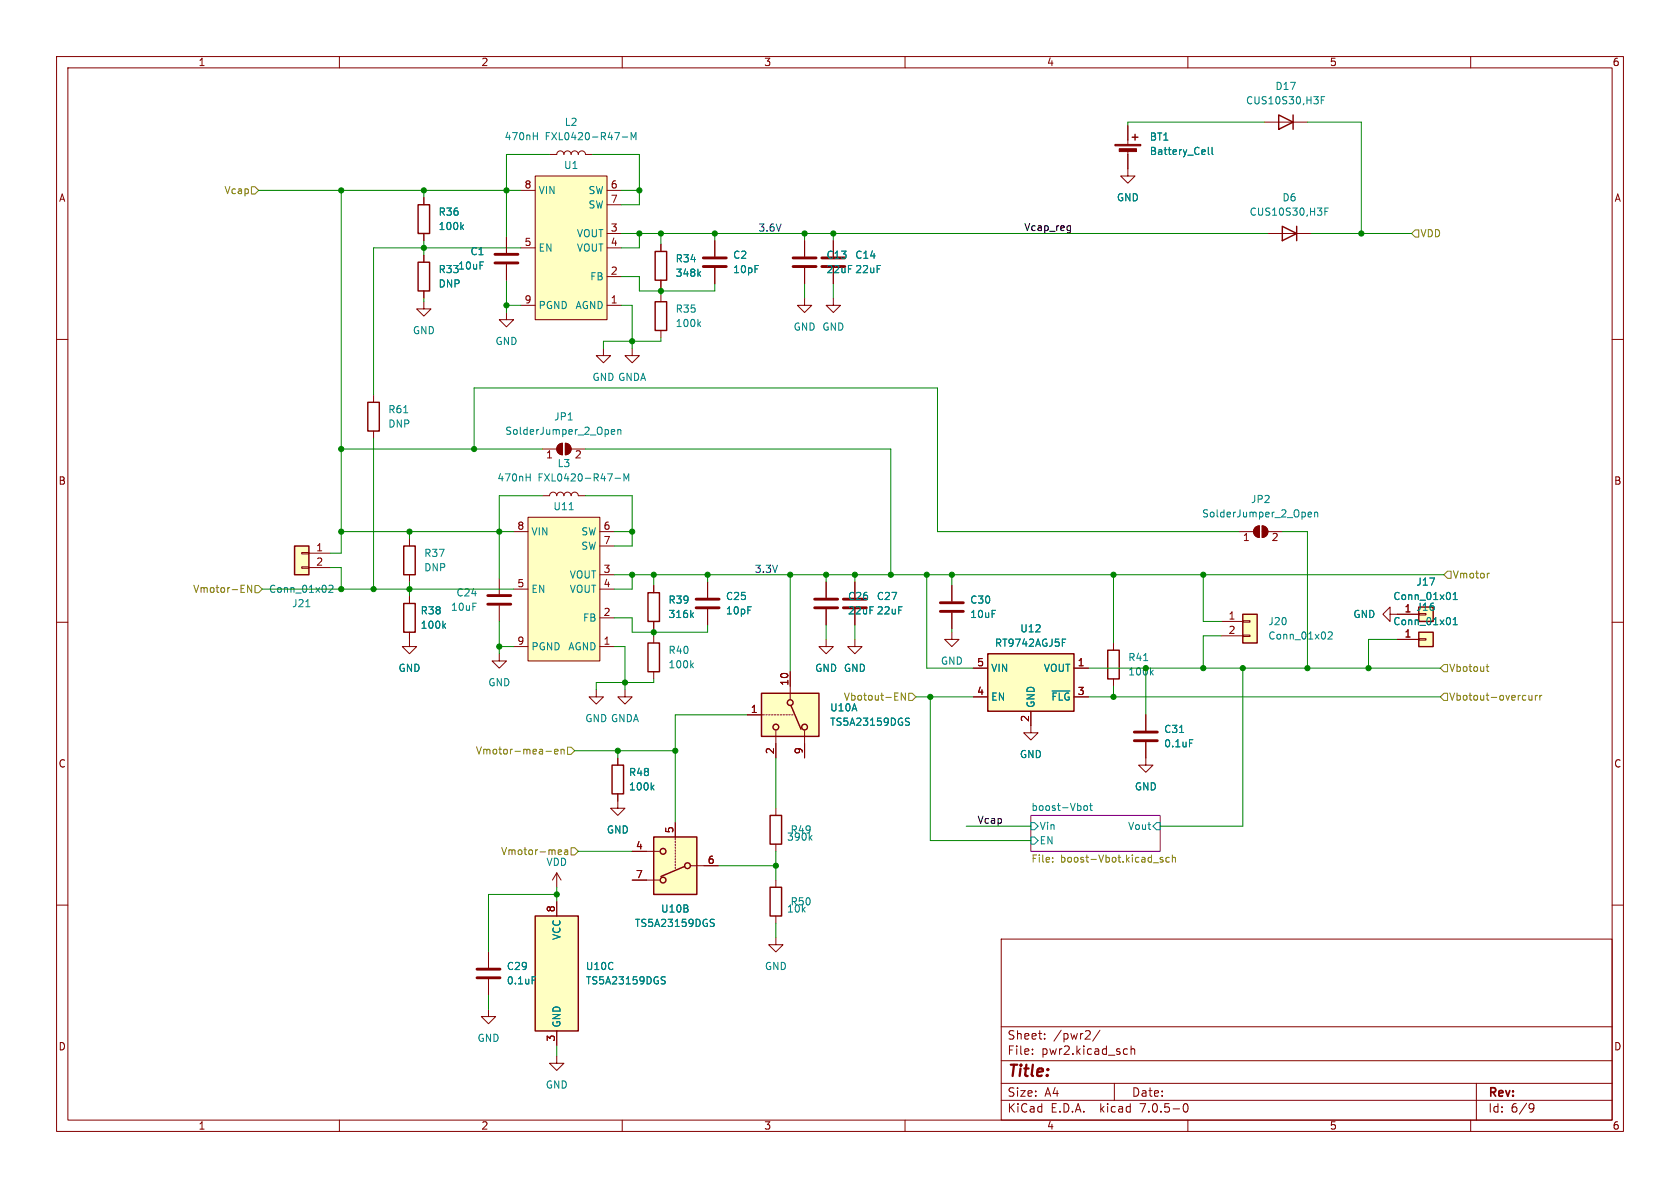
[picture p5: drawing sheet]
<svg xmlns="http://www.w3.org/2000/svg" width="297mm" height="210mm" viewBox="0 0 297 210" stroke-linecap="round" stroke-linejoin="round" font-family="sans-serif">
<g fill="none" stroke="#840000" stroke-width=".18">
<path d="M10 10h277v190h-277zM12 12h273v186h-273zM60 10v2M110 10v2M160 10v2M210 10v2M260 10v2M74.9 34.9v1.3M92.1 33.7h2.5M94.6 31.1h12.7v25.4h-12.7zM97.2 27.3h1.2a.64 .64 0 0 1 .7-.6 .64 .64 0 0 1 .6 .6 .64 .64 0 0 1 .6-.6 .64 .64 0 0 1 .7 .6 .64 .64 0 0 1 .6-.6 .64 .64 0 0 1 .6 .6 .64 .64 0 0 1 .7-.6 .64 .64 0 0 1 .6 .6h1.3M107.3 33.7h2.6"/>
<path d="M107.3 36.2h2.6M199.4 26.5v4.6h1.3l-1.3 1.3-1.3-1.3h1.3M199.4 22.2v3.3M223.5 21.6h7.6M10 60h2M74.9 53.3v1.3h1.3l-1.3 1.3-1.2-1.3h1.2M74.9 41.3v1.2M74.9 45.1v1.3M74.9 51.4v1.3M89.5 55.2v1.3h1.3l-1.3 1.3-1.2-1.3h1.2M89.5 41.9v2.8M89.5 46.7v2.8"/>
<path d="M92.1 54h2.5M92.1 43.8h2.5M107.3 41.3h2.6M107.3 54h2.6M107.3 48.9h2.6M107.3 43.8h2.6M116.8 43.2v1.3M116.8 49.5v1.3M116.8 52.1v1.2M116.8 58.4v1.3M126.4 42.5v2.8M126.4 47.4v2.8"/>
<path d="M142.2 52.7v1.3h1.3l-1.3 1.2-1.2-1.2h1.2M142.2 42.5v2.8M142.2 47.4v2.8M147.3 52.7v1.3h1.3l-1.3 1.2-1.3-1.2h1.3M147.3 42.5v2.8M147.3 47.4v2.8M224.2 41.3h7.6M285 60h2M66 69.9v1.2M66 76.2v1.3M95.9 79.4h2.5M98.8 78.6l.6-.2v2a1.02 1.02 0 0 1-.9-.7 1.02 1.02 0 0 1 .3-1.1z"/>
<path d="M99.9 78.4a1.02 1.02 0 0 1 1.1 1 1.02 1.02 0 0 1-1.1 1zM101 79.4h2.5M106.7 61.6v1.3h1.2l-1.2 1.2-1.3-1.2h1.3M111.8 61.6v1.3h1.2l-1.2 1.2-1.3-1.2h1.3M53.3 97.7h1.3v.2h-1.3zM54.6 97.8h3.8M72.4 95.3v1.2M90.8 94h2.5M93.3 91.4h12.7v25.4h-12.7zM95.9 87.6h1.3a.64 .64 0 0 1 .6-.6 .64 .64 0 0 1 .6 .6 .64 .64 0 0 1 .7-.6 .64 .64 0 0 1 .6 .6 .64 .64 0 0 1 .6-.6 .64 .64 0 0 1 .7 .6 .64 .64 0 0 1 .6-.6 .64 .64 0 0 1 .6 .6h1.3M106 94h2.6M106 96.5h2.6"/>
<path d="M219.1 94h2.5M221.9 93.2l.7-.2v2a1.02 1.02 0 0 1-.9-.7 1.02 1.02 0 0 1 .2-1.1zM223.1 93a1.02 1.02 0 0 1 1.1 1 1.02 1.02 0 0 1-1.1 1zM224.2 94h2.5M10 110h2M53.3 100.2h1.3v.3h-1.3zM54.6 100.3h3.8M72.4 111.8v2.5h1.3l-1.3 1.3-1.3-1.3h1.3M72.4 101.6v1.3M72.4 105.4v1.3M88.3 115.6v1.2h1.2l-1.2 1.3-1.3-1.3h1.3M88.3 102.2v2.8"/>
<path d="M88.3 107.1v2.8M90.8 114.3h2.5M90.8 104.1h2.5M106 114.3h2.6M106 109.2h2.6M106 101.6h2.6M106 104.1h2.6M115.6 103.5v1.3M115.6 109.9v1.2M115.6 112.4v1.3M115.6 118.7v1.3M125.1 102.9v2.8"/>
<path d="M125.1 107.7v2.8M139.7 118.7v4.9M146 113v1.3h1.3l-1.3 1.3-1.2-1.3h1.2M146 102.9v2.8M146 107.7v2.8M151.1 113v1.3h1.3l-1.3 1.3-1.2-1.3h1.2M151.1 102.9v2.8M151.1 107.7v2.8M168.3 111.8v1.2h1.2l-1.2 1.3-1.3-1.3h1.3M168.3 103.5v2.8M168.3 108.3v2.8M172.1 118.1h2.5"/>
<path d="M189.9 118.1h2.5M196.8 113.7v1.2M215.9 109.9h3.8M215.9 112.4h3.8M219.7 112.3h1.3v.2h-1.3zM219.7 109.7h1.3v.3h-1.3zM245.7 108.6v-1.3l-1.2 1.3 1.2 1.3v-1.3h5.1M247 113h3.8M250.8 112.9h1.3v.3h-1.3zM285 110h2M105.4 121.9v1.3h1.3l-1.3 1.3-1.3-1.3h1.3M109.2 134v1.3"/>
<path d="M110.5 121.9v1.3h1.3l-1.3 1.3-1.3-1.3h1.3M132.1 126.4h3M135.4 126.4h.2M135.9 126.4h.2M136.4 126.4h.3M136.9 126.4h.3M137.2 129.2v4.8M137.4 126.4h.3M137.9 126.4h.3M138.4 126.4h.3M138.9 126.4h.3M139.4 126.4h.3"/>
<path d="M140 126.4h.2M142.2 129.2v4.8M172.1 123.2h2.5M182.2 125.7v3.8h1.3l-1.3 1.3-1.2-1.3h1.2M189.9 123.2h2.5M196.8 120v1.3M202.6 131.2v4.1h1.2l-1.2 1.2-1.3-1.2h1.3M202.6 126.4v2.8M10 160h2M98.4 154.3v2.5M98.4 159.4v2.5M98.4 154.3l-.7 1.3"/>
<path d="M98.4 154.3l.8 1.3M109.2 140.3v2.6h1.3l-1.3 1.2-1.3-1.2h1.3M111.8 150.5h4.8M111.8 155.6h4.8M119.4 145.4v3.1M119.4 148.7v.3M119.4 149.2v.3M119.4 149.7v.3M119.4 150.2v.3M119.4 150.7v.3M119.4 151.3v.2M119.4 151.8v.2"/>
<path d="M119.4 152.3v.2M119.4 152.8v.2M119.4 153.3v.2M122.2 153h4.8M137.2 142.9v1.2M137.2 149.2v1.3M137.2 155.6v1.2M285 160h2M86.4 178.4v1.3h1.2l-1.2 1.3-1.3-1.3h1.3M86.4 168.3v2.8M86.4 173.1v2.8M137.2 165.7v1.3h1.2l-1.2 1.3-1.3-1.3h1.3"/>
<path d="M137.2 161.9v1.3M177 166h108v32h-108zM60 198v2M98.4 186.7v1.3h1.3l-1.3 1.2-1.2-1.2h1.2M98.4 182.2v2.6M110 198v2M160 198v2M177 194.5h108M177 191.5h108M177 187.5h108M177 181.5h108M182.5 186.3v.1"/>
<path d="M182.5 185.5v.1M184.7 183.6v.1M184.7 182.8v.1M192.6 182.3l.1 .2v.3l-.9 .9h.9M194.5 182.1l-1.3 2M197 191.5v3M198.9 185.4l.4 .1M199.3 186.3l-.4 .1M200 185.5l.2-.1 .3 .1 .1 .9M200 184.9v1.5M209.3 195.2l.2-.1a.81 .81 0 0 1 .6 .6 .81 .81 0 0 1-.3 .8l-.1 .1a.81 .81 0 0 1-.4-1.4zM210 198v2"/>
<path d="M260 198v2M261 191.5v6.5M270.5 195.2l.4-.1 .2 .1a.99 .99 0 0 1-.4 1.4h-.2M271.2 195.7l-.3 .3h-.4"/>
</g>
<path d="M182.2 144.1h22.9v6.4h-22.9z" fill="#fff" stroke="#fff" stroke-width=".18"/>
<path d="M182.2 144.1h22.9v6.4h-22.9z" fill="none" stroke="#840084" stroke-width=".18"/>
<g fill="none" stroke="#008484" stroke-width=".18">
<path d="M233.6 17.7h.4M234.2 17.1h-.6v1.3M82 39.7l-.5 .5M94.3 24h.7M95 23.4v1.3M110 24.2h1M111.6 24.7v-1.3l.4 .9 .4-.9v1.3M213.6 26v1.1l.2 .2M214.3 26v1.1l.2 .2M234.2 37.4h.4M234.8 36.8h-.6v1.2M81.6 40.1l.4 .5"/>
<path d="M123.5 57.2l.4 .5M123.5 48.4l.4 .4M123.9 56.9l-.5 .5M123.9 48l-.5 .5M108.1 76.4l.6-.2-.1-.2-.3-.1-.2 .2v.6h.5M109.2 76.1l.2-.2 .3 .1 .1 .8M109.2 75.9v.9M93 84.4h.7M93.7 83.8v1.2M100.6 90.1h.7M108.7 84.6h1M110.3 85v-1.2l.4 .9 .5-.9v1.2"/>
<path d="M231.3 91l.6-.2-.1-.2-.4-.1-.1 .2v.6h.5M232.4 90.7l.2-.2 .3 .1 .1 .8M232.4 90.5v.9M54.1 107.3h.7M58.1 103.6l.5-.2 .3 .4-.8 .9h.8M78.4 110.6l.4 .5M78.8 110.2l-.5 .5M122.2 108.7l.4 .5M122.2 117.6l.4 .5M122.6 108.3l-.5 .5M122.6 117.2l-.5 .5M187.8 113h.6"/>
<path d="M187.8 113.6h.4M203.5 118.8l.4 .5M203.9 118.5l-.5 .5M234.8 111.8l.5-.1 .2 .4-.8 .9h.8M256.9 110.4h.7M256.9 105.1l.4-.4v1.3M256.9 109.5l.4-.3v1.2M256.9 106h.7M115.2 139.2l.4 .4M115.6 138.8l-.5 .5M160.3 127.5l.4 .2 .1 .3-.3 .2h-.3M160.3 126.9l.5 .1"/>
<path d="M186 122.1h3.1M210.3 130.8h.6M143.2 148.1l.4 .4M143.6 147.7l-.5 .5M182.2 148h.7l.6 .6-.6 .6h-.7zM182.2 145.4h.7l.6 .7-.6 .6h-.7zM191.7 142.5l.3-.1 .3 .3v.3l-.3 .3-.3-.1-.1-.2zM192.6 142.4h.5M192.8 142v1.1l.3 .2M204.5 145.4h.6v1.3h-.6l-.7-.6zM94.1 172.7h.6M117.1 173.3l.4 .1 .1 .3-.2 .2h-.3"/>
<path d="M117.1 172.7h.5M125.8 163.1l.4 .1 .1 .3-.3 .3h-.3M125.8 162.5l.5 .1"/>
</g>
<g fill="none" stroke="#848400" stroke-width=".18">
<path d="M44.4 33h.7l.6 .7-.6 .6h-.7zM250.2 40.6h.6v1.3h-.6l-.6-.6zM44.5 103.4v1.3l-.7-1.3v1.3M45.1 103.5h.6l.7 .6-.7 .7h-.6zM255.3 117.5h.6v1.2h-.6l-.7-.6zM255.9 101h.6v1.2h-.6l-.6-.6zM262.7 117.8h.5M262.9 117.4v1.1l.3 .2M263.3 101.3l-.3 .2M96.5 132.8h1M98 132.9l.6-.1v-.3l-.4-.1-.2 .2 .1 .6h.5M99.2 132.6l.2-.2 .3 .1v.8"/>
<path d="M99.2 132.4v.9M100.3 132.1h.7l.6 .6-.6 .7h-.7zM158.2 123.8h.6M158.2 122.5h.6M160.1 122.5v1.3l-.8-1.3v1.3M160.7 122.6h.6l.6 .6-.6 .6h-.6zM255.3 122.6h.6v1.2h-.6l-.7-.6zM270.3 122.9v.8l.3 .1 .2-.2M270.8 122.9v.9M271.4 122.9v.9M271.8 122.9l-.4 .3M272.2 122.9v.9"/>
<path d="M272.6 122.9l-.4 .3M98.7 151h.5M98.7 150.3l.4-.1 .2 .3-.6 .2M99.8 150.3h.5l.1 .8M100.4 150.5l-.5 .1-.1 .2 .1 .3 .5-.1M101 149.9h.6l.6 .6-.6 .6h-.6zM186.1 152.3v.1M186.1 151.6v.1M203.9 152.5h.9M205.6 151.6h-.3l-.2 .1v.2l.5 .1v.3h-.5M206.7 151.6h-.3l-.3 .2 .1 .5h.5M207.3 151.7l.1-.1h.3l.1 .8"/>
<path d="M207.3 151.1v1.3"/>
</g>
<g fill="#840000" stroke="#840000" stroke-width=".18">
<path d="M197.1 25.5h4.6v.3h-4.6z"/>
<path d="M197.9 26.3h3v.5h-3z"/>
<path d="M221.9 93.2l.7-.2v2a1.02 1.02 0 0 1-.9-.7 1.02 1.02 0 0 1 .2-1.1z"/>
<path d="M223.1 93a1.02 1.02 0 0 1 1.1 1 1.02 1.02 0 0 1-1.1 1z"/>
<path d="M98.8 78.6l.6-.2v2a1.02 1.02 0 0 1-.9-.7 1.02 1.02 0 0 1 .3-1.1z"/>
<path d="M99.9 78.4a1.02 1.02 0 0 1 1.1 1 1.02 1.02 0 0 1-1.1 1z"/>
</g>
<g fill="none" stroke="#840000" stroke-width=".25">
<path d="M73.9 36.2h2v5.1h-2zM200.2 24.3h1M200.7 23.7v1.1M226.1 20.3l2.5 1.3-2.5 1.3zM228.6 20.3v2.6M73.9 46.4h2v5h-2zM115.8 53.3h2.1v5.1h-2.1zM115.8 44.5h2.1v5h-2.1zM226.7 40l2.5 1.3-2.5 1.2zM229.2 40v2.5M65 71.1h2.1v5.1h-2.1zM52.1 96.5h2.5v5.1h-2.5z"/>
<path d="M71.4 96.5h2v5.1h-2zM71.4 106.7h2v5.1h-2zM114.6 104.8h2v5.1h-2zM114.6 113.7h2v5h-2zM174.6 115.6h15.3v10.1h-15.3zM195.8 114.9h2.1v5.1h-2.1zM219.7 108.6h2.5v5.1h-2.5zM250.8 111.8h2.6v2.5h-2.6zM250.8 107.3h2.6v2.6h-2.6zM108.2 135.3h2v5h-2zM134.6 122.6h10.2v7.6h-10.2zM139.8 124.7l1.8 4.2"/>
<path d="M115.6 148h7.6v10.1h-7.6zM121 153.2l-4.2 1.7M136.1 156.8h2.1v5.1h-2.1zM136.1 144.1h2.1v5.1h-2.1zM94.6 161.9h7.6v20.3h-7.6z"/>
<circle cx="137.2" cy="128.5" r=".51"/>
<circle cx="139.7" cy="124.2" r=".51"/>
<circle cx="142.2" cy="128.5" r=".51"/>
<circle cx="117.2" cy="155.6" r=".51"/>
<circle cx="117.2" cy="150.5" r=".51"/>
<circle cx="121.5" cy="153" r=".51"/>
</g>
<g fill="none" stroke="#840000" stroke-width=".51">
<path d="M87.5 46.5h4.1M87.5 45h4.1M124.3 47.1h4.1M124.3 45.6h4.1M140.2 47.1h4.1M140.2 45.6h4.1M145.3 47.1h4.1M145.3 45.6h4.1M86.2 106.8h4.1M86.2 105.3h4.1M123.1 107.4h4M123.1 105.9h4"/>
<path d="M144 107.4h4.1M144 105.9h4.1M149.1 107.4h4.1M149.1 105.9h4.1M166.2 108.1h4.1M166.2 106.6h4.1M200.5 129.4h4.1M200.5 130.9h4.1M84.3 172.8h4.1M84.3 171.3h4.1"/>
</g>
<g fill="#ffffc2" stroke="#ffffc2" stroke-width=".18">
<path d="M250.8 111.8h2.6v2.5h-2.6z"/>
<path d="M250.8 107.3h2.6v2.6h-2.6z"/>
<path d="M219.7 108.6h2.5v5.1h-2.5z"/>
<path d="M94.6 31.1h12.7v25.4h-12.7z"/>
<path d="M94.6 161.9h7.6v20.3h-7.6z"/>
<path d="M174.6 115.6h15.3v10.1h-15.3z"/>
<path d="M115.6 148h7.6v10.1h-7.6z"/>
<path d="M134.6 122.6h10.2v7.6h-10.2z"/>
<path d="M52.1 96.5h2.5v5.1h-2.5z"/>
<path d="M93.3 91.4h12.7v25.4h-12.7z"/>
</g>
<path d="M188.9 39.9l.3 .1M189.2 39.9v1l-.2 .3M189.2 40.7l-.3 .1" fill="none" stroke="#000" stroke-width=".18"/>
<g fill="none" stroke="#008400" stroke-width=".18">
<path d="M45.7 33.7h46.4M60.3 33.7v64.1h-1.9M74.9 33.7v1.2M97.2 27.3h-7.7v14.6M104.8 27.3h8.2v8.9h-3.1M109.9 33.7h3.1M223.5 21.6h-24.1v.6M231.1 21.6h9.6v19.7M74.9 42.5v2.6M74.9 52.7v.6M89.5 49.5v5.7M89.5 54h2.6"/>
<path d="M92.1 43.8h-26.1v26.1M109.9 54h1.9v7.6M109.9 41.3h114.3M109.9 48.9h3.1v2.5h13.4v-1.2M113 41.3v2.5h-3.1M116.8 59.7v.6h-10.1v1.3M116.8 41.3v1.9M116.8 50.8v1.3M126.4 41.3v1.2M142.2 41.3v1.2M142.2 50.2v2.5M147.3 41.3v1.2"/>
<path d="M147.3 50.2v2.5M231.8 41.3h17.8M60.3 79.4h35.6M66 77.5v26.6M83.8 79.4v-10.8h81.9v25.4h53.4M103.5 79.4h54v22.2M60.3 94h30.5M72.4 94v1.3M95.9 87.6h-7.6v14.6M103.5 87.6h8.3v8.9h-3.2M108.6 94h3.2M226.7 94h4.4v24.1"/>
<path d="M46.4 104.1h44.4M58.4 100.3h1.9v3.8M72.4 102.9v2.5M88.3 114.3h2.5M88.3 109.9v5.7M108.6 114.3h1.9v7.6M108.6 109.2h3.2v2.6h13.3v-1.3M108.6 101.6h146.7M111.8 101.6v2.5h-3.2M115.6 101.6v1.9M115.6 111.1v1.3M125.1 101.6v1.3"/>
<path d="M139.7 101.6v17.1M146 101.6v1.3M146 110.5v2.5M151.1 101.6v1.3M151.1 110.5v2.5M163.8 101.6v16.5h8.3M168.3 101.6v1.9M168.3 111.1v.7M192.4 118.1h62.2M196.8 101.6v12.1M202.6 118.1v8.3M212.7 101.6v8.3h3.2"/>
<path d="M215.9 112.4h-3.2v5.7M219.7 118.1v28h-14.6M247 113h-5.1v5.1M101.6 132.7h17.8M109.2 132.7v1.3M115.6 120v.7h-10.2v1.2M132.1 126.4h-12.7v19M137.2 134v8.9M161.9 123.2h10.2M164.5 123.2v25.4h17.7M192.4 123.2h62.2M196.8 121.3v1.9"/>
<path d="M98.4 158.1h-12v10.2M98.4 156.8v2.6M102.2 150.5h9.6M127 153h10.2M137.2 150.5v5.1M170.8 146.1h11.4M86.4 175.9v2.5M137.2 163.2v2.5M98.4 184.8v1.9"/>
</g>
<g fill="#008400" stroke="#008400" stroke-width=".18">
<circle cx="89.5" cy="54" r=".46"/>
<circle cx="116.8" cy="51.4" r=".46"/>
<circle cx="113" cy="33.7" r=".46"/>
<circle cx="137.2" cy="153" r=".46"/>
<circle cx="98.4" cy="158.1" r=".46"/>
<circle cx="119.4" cy="132.7" r=".46"/>
<circle cx="88.3" cy="114.3" r=".46"/>
<circle cx="88.3" cy="94" r=".46"/>
<circle cx="60.3" cy="94" r=".46"/>
<circle cx="60.3" cy="104.1" r=".46"/>
<circle cx="66" cy="104.1" r=".46"/>
<circle cx="72.4" cy="104.1" r=".46"/>
<circle cx="89.5" cy="33.7" r=".46"/>
<circle cx="60.3" cy="79.4" r=".46"/>
<circle cx="83.8" cy="79.4" r=".46"/>
<circle cx="74.9" cy="43.8" r=".46"/>
<circle cx="60.3" cy="33.7" r=".46"/>
<circle cx="72.4" cy="94" r=".46"/>
<circle cx="74.9" cy="33.7" r=".46"/>
<circle cx="116.8" cy="41.3" r=".46"/>
<circle cx="113" cy="41.3" r=".46"/>
<circle cx="111.8" cy="60.3" r=".46"/>
<circle cx="147.3" cy="41.3" r=".46"/>
<circle cx="111.8" cy="101.6" r=".46"/>
<circle cx="111.8" cy="94" r=".46"/>
<circle cx="110.5" cy="120.7" r=".46"/>
<circle cx="115.6" cy="111.8" r=".46"/>
<circle cx="109.2" cy="132.7" r=".46"/>
<circle cx="196.8" cy="101.6" r=".46"/>
<circle cx="212.7" cy="101.6" r=".46"/>
<circle cx="212.7" cy="118.1" r=".46"/>
<circle cx="164.5" cy="123.2" r=".46"/>
<circle cx="196.8" cy="123.2" r=".46"/>
<circle cx="202.6" cy="118.1" r=".46"/>
<circle cx="163.8" cy="101.6" r=".46"/>
<circle cx="168.3" cy="101.6" r=".46"/>
<circle cx="115.6" cy="101.6" r=".46"/>
<circle cx="139.7" cy="101.6" r=".46"/>
<circle cx="125.1" cy="101.6" r=".46"/>
<circle cx="126.4" cy="41.3" r=".46"/>
<circle cx="142.2" cy="41.3" r=".46"/>
<circle cx="157.5" cy="101.6" r=".46"/>
<circle cx="151.1" cy="101.6" r=".46"/>
<circle cx="146" cy="101.6" r=".46"/>
<circle cx="219.7" cy="118.1" r=".46"/>
<circle cx="241.9" cy="118.1" r=".46"/>
<circle cx="231.1" cy="118.1" r=".46"/>
<circle cx="240.7" cy="41.3" r=".46"/>
</g>
<text font-size="2.8" fill="#840000" x="178" y="190.8">Title:</text>
<g font-size="2.1" fill="#840000">
<text x="178" y="183.9">Sheet:</text>
<text x="186.2" y="183.9">/pwr2/</text>
<text x="178" y="186.6">File:</text>
<text x="184" y="186.6">pwr2.kicad_sch</text>
<text x="178" y="196.8">KiCad</text>
<text x="178" y="194">Size:</text>
<text x="184.6" y="194">A4</text>
<text x="185.7" y="196.8">E.D.A.</text>
<text x="194.4" y="196.8">kicad</text>
<text x="200" y="194">Date:</text>
<text x="201.5" y="196.8">7.0.5-0</text>
<text x="263" y="194.2">Rev:</text>
<text x="263" y="196.8">Id:</text>
<text x="267" y="196.8">6/9</text>
</g>
<g font-size="1.8" fill="#840000">
<text x="35" y="11.8">1</text>
<text x="85" y="11.8">2</text>
<text x="135" y="11.8">3</text>
<text x="185" y="11.8">4</text>
<text x="235" y="11.8">5</text>
<text x="285" y="11.8">6</text>
<text x="10.4" y="35.8">A</text>
<text x="92.7" y="33.4">8</text>
<text x="107.9" y="33.4">6</text>
<text x="107.9" y="35.9">7</text>
<text x="285.4" y="35.8">A</text>
<text x="107.9" y="41">3</text>
<text x="92.7" y="43.6">5</text>
<text x="107.9" y="43.6">4</text>
<text x="92.7" y="53.7">9</text>
<text x="107.9" y="53.7">1</text>
<text x="107.9" y="48.6">2</text>
<text x="96.5" y="81.3">1</text>
<text x="101.6" y="81.3">2</text>
<text x="10.3" y="85.8">B</text>
<text x="285.3" y="85.8">B</text>
<text x="91.4" y="93.7">8</text>
<text x="106.6" y="93.7">6</text>
<text x="219.7" y="95.9">1</text>
<text x="224.8" y="95.9">2</text>
<text x="55.8" y="97.5">1</text>
<text x="55.8" y="100.1">2</text>
<text x="106.6" y="101.3">3</text>
<text x="106.6" y="96.3">7</text>
<text x="91.4" y="103.9">5</text>
<text x="106.6" y="103.9">4</text>
<text x="106.6" y="109">2</text>
<text x="217.1" y="109.6">1</text>
<text x="217.1" y="112.1">2</text>
<text x="248.3" y="112.8">1</text>
<text x="91.4" y="114">9</text>
<text x="106.6" y="114">1</text>
<text x="172.7" y="117.9">5</text>
<text x="190.5" y="117.9">1</text>
<text x="139.4" y="121.3" transform="rotate(-90 139.4 121.3)">10</text>
<text x="172.7" y="122.9">4</text>
<text x="190.5" y="122.9">3</text>
<text x="132.7" y="126.1">1</text>
<text x="182" y="127.7" transform="rotate(-90 182 127.7)">2</text>
<text x="10.3" y="135.8">C</text>
<text x="136.9" y="133.4" transform="rotate(-90 136.9 133.4)">2</text>
<text x="142" y="133.4" transform="rotate(-90 142 133.4)">9</text>
<text x="285.3" y="135.8">C</text>
<text x="119.1" y="147.4" transform="rotate(-90 119.1 147.4)">5</text>
<text x="112.4" y="150.2">4</text>
<text x="112.4" y="155.3">7</text>
<text x="125.1" y="152.8">6</text>
<text x="98.2" y="161.3" transform="rotate(-90 98.2 161.3)">8</text>
<text x="10.3" y="185.8">D</text>
<text x="98.2" y="184.2" transform="rotate(-90 98.2 184.2)">3</text>
<text x="285.3" y="185.8">D</text>
<text x="35" y="199.8">1</text>
<text x="85" y="199.8">2</text>
<text x="135" y="199.8">3</text>
<text x="185" y="199.8">4</text>
<text x="235" y="199.8">5</text>
<text x="285" y="199.8">6</text>
</g>
<g font-size="1.8" fill="#008484">
<text x="225.4" y="16.1">D17</text>
<text x="99.8" y="22.4">L2</text>
<text x="220.2" y="18.6">CUS10S30,H3F</text>
<text x="89.1" y="25">470nH</text>
<text x="96.3" y="25">FXL0420-R47-M</text>
<text x="203.2" y="25">BT1</text>
<text x="203.2" y="27.6">Battery_Cell</text>
<text x="95.1" y="34.5">VIN</text>
<text x="99.7" y="30">U1</text>
<text x="104" y="34.5">SW</text>
<text x="197.4" y="35.8">GND</text>
<text x="226.7" y="35.8">D6</text>
<text x="77.5" y="38.3">R36</text>
<text x="77.5" y="40.8">100k</text>
<text x="104" y="37">SW</text>
<text x="220.9" y="38.3">CUS10S30,H3F</text>
<text x="80.9" y="47.8">10uF</text>
<text x="83.1" y="45.3">C1</text>
<text x="95.1" y="44.6">EN</text>
<text x="102" y="42.1">VOUT</text>
<text x="102" y="44.6">VOUT</text>
<text x="119.4" y="46.5">R34</text>
<text x="129.5" y="45.9">C2</text>
<text x="146.1" y="45.9">C13</text>
<text x="151.1" y="45.9">C14</text>
<text x="77.5" y="48.5">R33</text>
<text x="77.5" y="51">DNP</text>
<text x="104.3" y="49.7">FB</text>
<text x="119.4" y="49.1">348k</text>
<text x="129.5" y="48.5">10pF</text>
<text x="146.1" y="48.5">22uF 22uF</text>
<text x="72.9" y="59.2">GND</text>
<text x="95.1" y="54.8">PGND</text>
<text x="101.7" y="54.8">AGND</text>
<text x="119.4" y="55.4">R35</text>
<text x="119.4" y="58">100k</text>
<text x="140.2" y="58.6">GND GND</text>
<text x="87.5" y="61.2">GND</text>
<text x="104.7" y="67.5">GND GNDA</text>
<text x="68.6" y="73.2">R61</text>
<text x="68.6" y="75.8">DNP</text>
<text x="89.3" y="77">SolderJumper_2_Open</text>
<text x="97.9" y="74.5">JP1</text>
<text x="98.5" y="82.7">L3</text>
<text x="87.9" y="85.3">470nH</text>
<text x="95.1" y="85.3">FXL0420-R47-M</text>
<text x="221.1" y="89.1">JP2</text>
<text x="93.9" y="94.8">VIN</text>
<text x="97.8" y="90.4">U11</text>
<text x="102.7" y="94.8">SW</text>
<text x="212.4" y="91.6">SolderJumper_2_Open</text>
<text x="74.9" y="98.6">R37</text>
<text x="74.9" y="101.2">DNP</text>
<text x="102.7" y="97.3">SW</text>
<text x="47.5" y="105">Conn_01x02</text>
<text x="51.6" y="107.5">J21</text>
<text x="80.6" y="105.6">C24</text>
<text x="93.9" y="105">EN</text>
<text x="100.7" y="102.4">VOUT</text>
<text x="100.7" y="105">VOUT</text>
<text x="118.1" y="106.9">R39</text>
<text x="128.3" y="106.2">C25</text>
<text x="149.9" y="106.2">C26</text>
<text x="154.9" y="106.2">C27</text>
<text x="171.5" y="106.9">C30</text>
<text x="246.3" y="106.2">Conn_01x01</text>
<text x="250.3" y="103.7">J17</text>
<text x="74.3" y="108.8">R38</text>
<text x="74.3" y="111.3">100k</text>
<text x="79.7" y="108.1">10uF</text>
<text x="103.1" y="110">FB</text>
<text x="118.1" y="109.4">316k</text>
<text x="128.3" y="108.8">10pF</text>
<text x="149.9" y="108.8">22uF 22uF</text>
<text x="171.5" y="109.4">10uF</text>
<text x="180.3" y="112">U12</text>
<text x="224.2" y="110.7">J20</text>
<text x="224.2" y="113.2">Conn_01x02</text>
<text x="239.2" y="109.4">GND</text>
<text x="246.3" y="110.7">Conn_01x01</text>
<text x="248.3" y="108.3">1 J16</text>
<text x="70.4" y="118.9">GND</text>
<text x="93.9" y="115.1">PGND</text>
<text x="100.5" y="115.1">AGND</text>
<text x="118.1" y="115.8">R40</text>
<text x="118.1" y="118.3">100k</text>
<text x="144.1" y="118.9">GND GND</text>
<text x="166.3" y="117.7">GND</text>
<text x="175.1" y="118.9">VIN</text>
<text x="175.8" y="114.5">RT9742AGJ5F</text>
<text x="184.5" y="118.9">VOUT</text>
<text x="199.4" y="117">R41</text>
<text x="199.4" y="119.6">100k</text>
<text x="86.3" y="121.5">GND</text>
<text x="146.7" y="125.9">U10A</text>
<text x="175.1" y="124">EN</text>
<text x="183.1" y="125.2" transform="rotate(-90 183.1 125.2)">GND</text>
<text x="185.8" y="124">~{FLG}</text>
<text x="103.4" y="127.8">GND GNDA</text>
<text x="146.7" y="128.5">TS5A23159DGS</text>
<text x="205.7" y="129.7">C31</text>
<text x="111.1" y="137.4">R48</text>
<text x="180.2" y="134.2">GND</text>
<text x="205.7" y="132.3">0.1uF</text>
<text x="111.1" y="139.9">100k</text>
<text x="182.2" y="143.4">boost-Vbot</text>
<text x="200.6" y="139.9">GND</text>
<text x="107.2" y="147.5">GND</text>
<text x="139.1" y="148.8">390k</text>
<text x="139.7" y="147.5">R49</text>
<text x="183.7" y="149.4">EN</text>
<text x="183.7" y="146.9">Vin</text>
<text x="199.4" y="146.9">Vout</text>
<text x="96.5" y="153.2">VDD</text>
<text x="116.8" y="161.5">U10B</text>
<text x="139.1" y="161.5">10k</text>
<text x="139.7" y="160.2">R50</text>
<text x="99.3" y="166.2" transform="rotate(-90 99.3 166.2)">VCC</text>
<text x="112.2" y="164">TS5A23159DGS</text>
<text x="89.5" y="171.6">C29</text>
<text x="103.5" y="171.6">U10C</text>
<text x="135.2" y="171.6">GND</text>
<text x="89.5" y="174.2">0.1uF</text>
<text x="103.5" y="174.2">TS5A23159DGS</text>
<text x="84.4" y="184.3">GND</text>
<text x="99.3" y="181.7" transform="rotate(-90 99.3 181.7)">GND</text>
<text x="96.4" y="192.6">GND</text>
</g>
<g font-size="1.8" fill="#848400">
<text x="39.7" y="34.5">Vcap</text>
<text x="251" y="42.1">VDD</text>
<text x="34.1" y="105">Vmotor-EN</text>
<text x="256.7" y="102.4">Vmotor</text>
<text x="256.1" y="118.9">Vbotout</text>
<text x="149.1" y="124">Vbotout-EN</text>
<text x="256.1" y="124">Vbotout-overcurr</text>
<text x="84.1" y="133.5">Vmotor-mea-en</text>
<text x="88.6" y="151.3">Vmotor-mea</text>
<text x="182.2" y="152.7">File:</text>
<text x="187.4" y="152.7">boost-Vbot.kicad_sch</text>
</g>
<g font-size="1.8" fill="#0000c2">
<text x="134" y="41">3.6V</text>
<text x="133.3" y="101.4">3.3V</text>
</g>
<g font-size="1.8">
<text x="181" y="40.9">Vcap_reg</text>
<text x="172.7" y="145.7">Vcap</text>
</g>
</svg>
